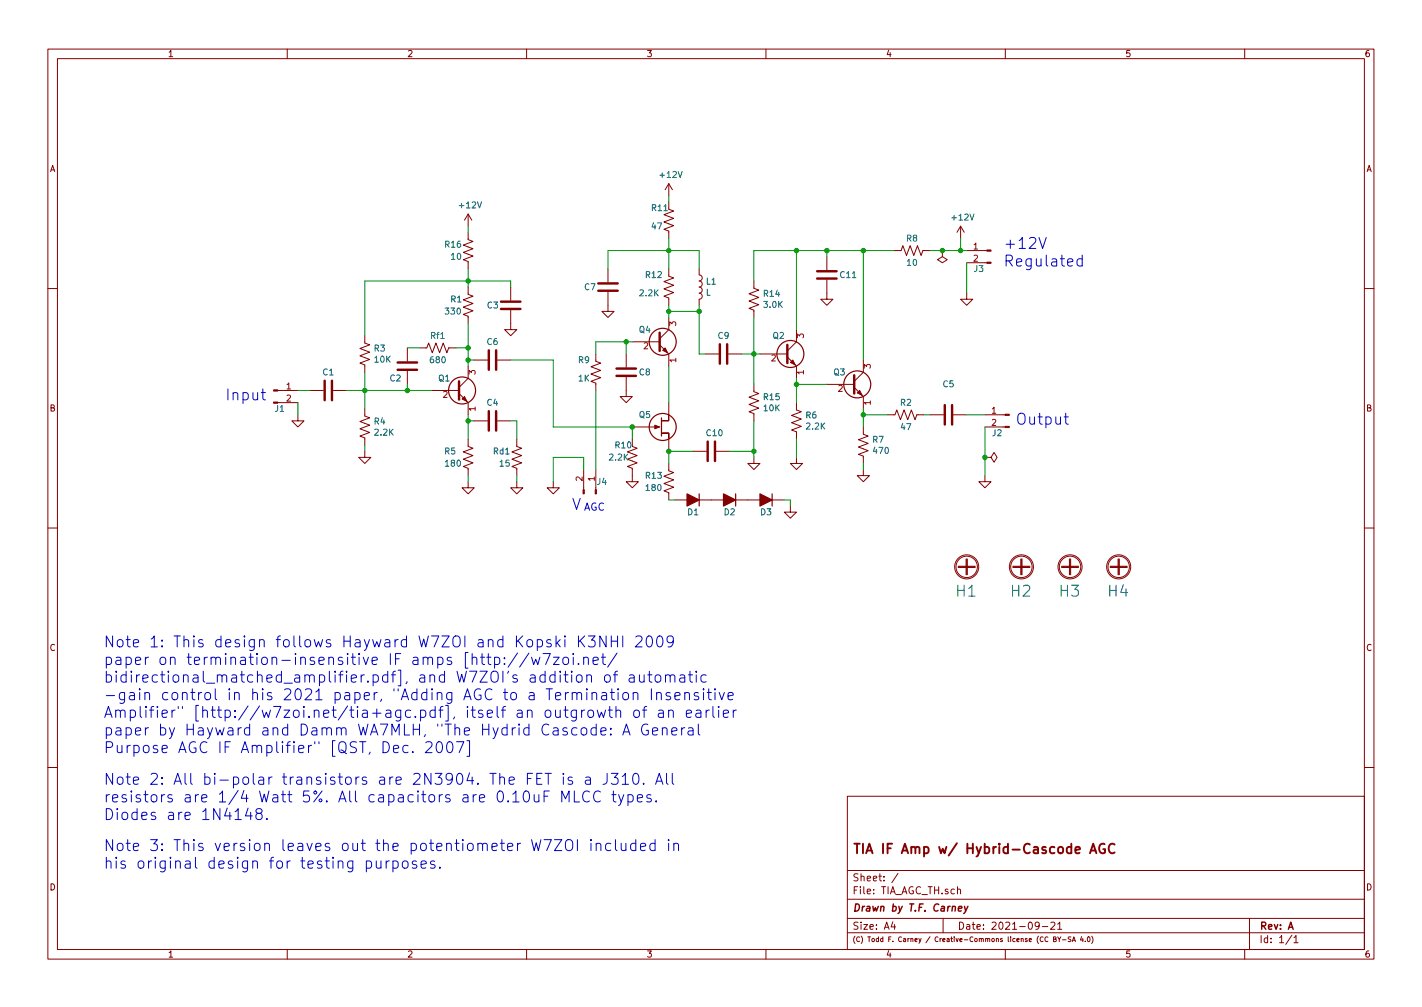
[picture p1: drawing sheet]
<svg xmlns="http://www.w3.org/2000/svg" width="297mm" height="210mm" viewBox="0 0 297 210" stroke-linecap="round" stroke-linejoin="round" font-family="sans-serif">
<g fill="none" stroke="#840000" stroke-width=".21">
<path d="M10 10.2h277v190.1h-277zM12 12.2h273v186.1h-273zM60 10.2v2M110 10.2v2M160 10.2v2M210 10.2v2M260 10.2v2M139.7 38.3v2.6M139.7 38.3l-.8 1.3M139.7 38.3l.8 1.3M97.8 59.9v1.6l1 .3-2 .8 2 .8-2 .7 2 .8-2 .8 1 .3v1.6M97.8 48.5v1.5l1 .4-2 .8 2 .7-2 .8 2 .8-2 .7 1 .4v1.5"/>
<path d="M97.8 44.7v2.5M97.8 44.7l-.8 1.3M97.8 44.7l.8 1.3M106.7 59.9v2.8M127 56.1v2.8M139.7 43.7l1 .4-2 .7 2 .8-2 .7 2 .8-2 .8 1 .4v1.5M139.7 56.1v1.6l1 .3-2 .8 2 .8-2 .7 2 .8-2 .7 1 .4v1.5M139.7 42.2v1.2M146 56.1l.1 1.3 .4 .2 .2 .4-.2 .5-.4 .2 .4 .1 .2 .4-.2 .5-.4 .2 .5 .3 .1 .5-.2 .4-.4 .1 .4 .2 .2 .4-.2 .5-.4 .2-.1 1.2M157.5 58.7v1.5l1 .4-2 .7 2 .8-2 .8 2 .7-2 .8 1 .4v1.5M172.7 58.4v4.1h1.3l-1.3 1.2-1.3-1.2h1.3M172.7 53.6v2.8"/>
<path d="M186.7 52.3h1.5l.4-1 .8 2 .7-2 .8 2 .7-2 .8 2 .4-1h1.5M196.8 52.3v1.3l1.1 .6-1.1 .7-1-.7 1-.6M196.8 52.3h.1M200.7 47.2l-.8 1.3M200.7 47.2v2.6M200.7 47.2l.7 1.3M201.9 54.9h4.2M201.9 52.3h4.2M10 60.2h2M76.2 70.1v1.5l1 .4-2 .8 2 .7-2 .8 2 .8-2 .7 1 .4v1.5M85.1 72.6v2.8M85.1 77.5v2.8"/>
<path d="M87.6 72.6h1.6l.3-1 .8 2.1 .8-2.1 .7 2.1 .8-2.1 .7 2.1 .4-1.1h1.5M97.8 76.4v2.6l-1.9 1.9M99.1 75.2h2.8M103.9 75.2h2.8M106.7 64.8v4h1.2l-1.2 1.3-1.3-1.3h1.3M124.5 73.9v1.5l1 .4-2.1 .8 2.1 .7-2.1 .8 2.1 .8-2.1 .7 1.1 .4v1.5M127 61v4h1.3l-1.3 1.3-1.3-1.3h1.3M130.8 78.7v4.1h1.3l-1.3 1.3-1.3-1.3h1.3M130.8 73.9v2.8M132.1 71.4h5.7M137.8 72l1.9 1.9v2.5M139.7 66.3v2.5l-1.9 1.9"/>
<path d="M147.3 73.9h2.8M152.1 73.9h2.8M158.7 73.9h5.8M164.5 74.5l1.9 1.9v2.6M166.4 68.8v2.6l-1.9 1.9M180.3 75.2v2.5l-1.9 1.9M201.9 61.2v1.3h1.3l-1.3 1.2-1.2-1.2h1.2M285 60.2h2M58 81.5h4.2M58 84.1h4.2M62.2 86.6v1.3h1.3l-1.3 1.2-1.2-1.2h1.2M64.8 81.5h2.8"/>
<path d="M69.6 81.5h2.8M76.2 94.2v1.3h1.3l-1.3 1.3-1.3-1.3h1.3M76.2 85.3v1.6l1 .3-2 .8 2 .8-2 .7 2 .8-2 .8 1 .3v1.6M90.2 81.5h5.7M95.9 82.2l1.9 1.9v2.5M97.8 91.7v1.5l1 .4-2 .8 2 .7-2 .8 2 .7-2 .8 1 .4v1.5M99.1 87.9h2.8M103.9 87.9h2.8M107.9 91.7v1.5l1.1 .4-2.1 .8 2.1 .7-2.1 .8 2.1 .7-2.1 .8 1 .4v1.5M121.9 98v4.3M124.5 98v4.3M132.1 93.2l1 .4-2 .8 2 .7-2 .8 2 .7-2 .8 1 .4v2.8h1.2l-1.2 1.2-1.3-1.2h1.3"/>
<path d="M132.1 91.7v1.3M132.1 89.1h5.3M138.3 87.8l1.4 .1zM138.3 90.4h1.4zM139.7 86.6v1.3zM139.7 90.4v1.1zM139.7 96.8v1.5l1 .4-2 .7 2 .8-2 .8 2 .7-2 .8 1 .4v1.5M139.7 84.1v2.5M139.7 91.7v2.5M144.8 94.2h2.8M149.6 94.2h2.8M157.5 95.5v1.3h1.2l-1.2 1.2-1.3-1.2h1.3"/>
<path d="M157.5 80.3v1.5l1 .4-2 .7 2 .8-2 .7 2 .8-2 .8 1 .4v1.5M166.4 84.1v1.5l1 .4-2 .7 2 .8-2 .8 2 .7-2 .8 1 .4v1.5M166.4 95.5v1.3h1.2l-1.2 1.2-1.3-1.2h1.3M172.7 80.3h5.7M178.4 80.9l1.9 1.9v2.5M180.3 98v1.3h1.3l-1.3 1.3-1.2-1.3h1.2M180.3 89.1v1.6l1.1 .4-2.1 .7 2.1 .8-2.1 .7 2.1 .8-2.1 .8 1 .3v1.6M185.4 86.6h1.5l.4-1 .8 2 .7-2 .8 2 .8-2 .7 2 .4-1h1.5M194.3 86.6h2.8M199.1 86.6h2.8M205.7 99.3v1.3h1.3l-1.3 1.2-1.2-1.2h1.2M205.7 95.5h1.3l.6-1 .7 1-.7 1-.6-1"/>
<path d="M205.7 95.5h.1M205.7 86.6h4.3M205.7 89.1h4.3M10 110.2h2M97.8 100.6v1.2h1.3l-1.3 1.3-1.3-1.3h1.3M107.9 100.6v1.2h1.3l-1.3 1.3-1.2-1.3h1.2M115.6 100.6v1.2h1.2l-1.2 1.3-1.3-1.3h1.3M141 104.4h22.8M165.1 105.7v1.2h1.3l-1.3 1.3-1.3-1.3h1.3M200.2 118.5h3.5M200.2 118.4h3.5M200.2 118.2h3.5"/>
<path d="M201.8 116.7v3.3M201.9 116.7v3.3M202.1 116.7v3.3M211.6 118.5h3.5M211.6 118.4h3.5M211.6 118.2h3.5M213.2 116.7v3.3M213.4 116.7v3.3M213.5 116.7v3.3M221.7 118.5h3.6M221.7 118.4h3.6M221.7 118.2h3.6"/>
<path d="M223.4 116.7v3.3M223.5 116.7v3.3M223.6 116.7v3.3M231.9 118.5h3.6M231.9 118.4h3.6M231.9 118.2h3.6M233.6 116.7v3.3M233.7 116.7v3.3M233.8 116.7v3.3M285 110.2h2M10 160.2h2M177 166.3h108v32h-108z"/>
<path d="M285 160.2h2M60 198.3v2M110 198.3v2M160 198.3v2M177 194.8h108M177 191.8h108M177 187.8h108M177 181.8h108M186.5 192.5l-.4 1h1M186.9 193v1M187.6 182.4l-1.3 1.9M197 191.8v3"/>
<path d="M200 185.8l.2-.2 .4 .1v.9M200 185.1v1.5M210 198.3v2M217.1 193.2l-.3 .3h-.3l-.3-.3 .2-.6 .4-.1 .2 .2a.99 .99 0 0 1-.4 1.3h-.2M217.7 193.5h1.2M218.9 195.7a.44 .44 0 0 0-.6 .4 .44 .44 0 0 0 .6 .4M219.5 192.7l.6-.2 .3 .5-1 1h1M220.1 196.1l.4-.1 .1-.3-.5-.1v1h.4l.1-.3-.2-.2M220.9 193l.5-.5v1.5M220.9 195.6l.4 .5 .3-.5M220.9 194h.9M221.3 196.1v.5"/>
<path d="M221.9 196.2h.8M223.7 195.7h-.5a.42 .42 0 0 0 .4 .5v.4h-.5M224 196.6l.3-1 .3 1M224.1 196.3h.5M225.9 195.6l-.2 .7h.6M226.2 195.9v.7M226.7 196.5v.1M227.3 195.7l.1-.1a.49 .49 0 0 1 .3 .5 .49 .49 0 0 1-.4 .5l-.2-.4zM228 195.5a1.15 1.15 0 0 1 0 1.5M260 198.3v2M261 191.8v6.5M269.9 195.3l-1.3 1.9"/>
<path d="M270.3 195.8l.4-.5v1.5M270.3 196.8h.9"/>
<circle cx="201.9" cy="118.4" r="2.51"/>
<circle cx="201.9" cy="118.4" r="2.24"/>
<circle cx="213.4" cy="118.4" r="2.51"/>
<circle cx="213.4" cy="118.4" r="2.24"/>
<circle cx="223.5" cy="118.4" r="2.51"/>
<circle cx="223.5" cy="118.4" r="2.24"/>
<circle cx="233.7" cy="118.4" r="2.51"/>
<circle cx="233.7" cy="118.4" r="2.24"/>
</g>
<path d="M200.2 189.7l.7-.1v-.3h-.6l-.1 .7 .1 .2h.5M201.5 189.2l.2 1M202.2 189.2l-.7 1.4-.2 .1" fill="none" stroke="#840000" stroke-width=".3"/>
<path d="M227.7 178.2l.7-2 .6 2M227.9 177.6h.9M230.7 176.3a.98 .98 0 0 0-1.2 .7 .98 .98 0 0 0 .8 1.2l.5-.2v-.7h-.3M232.8 176.4a.8 .8 0 0 0-1-.1 .8 .8 0 0 0-.2 1 .75 .75 0 0 0 .4 .8 .75 .75 0 0 0 .8-.1" fill="none" stroke="#840000" stroke-width=".4"/>
<g fill="none" stroke="#840000" stroke-width=".51">
<path d="M125 59.2h4M170.7 56.6h4.1M170.7 58.2h4.1M67.8 79.5v4.1M69.3 79.5v4.1M83.1 75.7h4M83.1 77.2h4M95.9 79.6v3.8M102.1 73.1v4.1M103.6 73.1v4.1M104.6 63h4.1M104.6 64.5h4.1"/>
<path d="M125 60.7h4M128.8 77h4M128.8 78.5h4M137.8 69.5v3.8M150.4 71.9v4M151.9 71.9v4M164.5 72v3.8M178.4 78.4v3.8M102.1 85.8v4.1M103.6 85.8v4.1M147.8 92.2v4.1M149.4 92.2v4.1"/>
<path d="M197.4 84.6v4M198.9 84.6v4"/>
</g>
<g fill="#840000" stroke="#840000" stroke-width=".21">
<path d="M121.8 102.3h.2v.8h-.2z"/>
<path d="M124.3 102.3h.3v.8h-.3z"/>
<path d="M138.4 73.1l.5-.5 .5 1.1z"/>
<path d="M210 89h.8v.3h-.8z"/>
<path d="M210 86.5h.8v.2h-.8z"/>
<path d="M206.1 54.7h.9v.3h-.9z"/>
<path d="M206.1 52.2h.9v.2h-.9z"/>
<path d="M165.1 75.7l.5-.5 .5 1z"/>
<path d="M179.1 82l.5-.5 .5 1z"/>
<path d="M57.1 83.9h.9v.3h-.9z"/>
<path d="M57.1 81.4h.9v.3h-.9z"/>
<path d="M136.8 88.8l1 .3-1 .4z"/>
<path d="M97 82.8l.5 1-1-.5z"/>
</g>
<g fill="none" stroke="#840000" stroke-width=".25">
<path d="M138.2 87.2v3.9M146 103.1v2.6M153.7 103.1v2.6M161.3 103.1v2.6"/>
<circle cx="138.4" cy="71.4" r="2.82"/>
<circle cx="165.1" cy="73.9" r="2.82"/>
<circle cx="96.5" cy="81.5" r="2.82"/>
<circle cx="138.4" cy="89.1" r="2.82"/>
<circle cx="179.1" cy="80.3" r="2.82"/>
</g>
<g fill="#840000" stroke="#840000" stroke-width=".25">
<path d="M143.5 103.1l2.5 1.3-2.5 1.3z"/>
<path d="M158.7 103.1l2.6 1.3-2.6 1.3z"/>
<path d="M151.1 103.1l2.6 1.3-2.6 1.3z"/>
</g>
<g fill="none" stroke="#0000c2" stroke-width=".21">
<path d="M217 49.6l.8 2.3 .8-2.3M226.1 54.1l-.7-.1-.4 .5v.6l.2 .3 .2 .2 .7-.2M226.1 53.3v2.3M54.6 82h.8M54.9 81.2v2l.1 .2 .4 .1M222.3 87h.9M222.6 86.3v1.9l.1 .3 .5 .1M103.3 137.3l.7-.1 .4 .5v.6l-.2 .3-.2 .1-.7-.1M105.4 138.5l.1 .1-.1 .1-.1-.1 .1-.1v.2M105.4 137.3l.1 .1-.1 .2-.1-.2 .1-.1v.3M108.1 136.4l-2 2.9M110.5 136.4l-2 2.9"/>
<path d="M111 137.2l.5 1.5 .4-1 .4 1 .5-1.5M113.4 136.5h1.6l-1 2.2M115.6 137.2h1.2l-1.2 1.5h1.2M117.7 137.4a.62 .62 0 0 1 .6-.2 .62 .62 0 0 1 .5 .5v.6a.62 .62 0 0 1-.6 .5 .62 .62 0 0 1-.6-.5zM119.7 137.2v1.5M120.8 138.5l.1 .1-.1 .1-.1-.1 .1-.1v.2M120.8 132.8v2.3M121.2 133.8l.9 1.3M121.9 137.4a.57 .57 0 0 1 1 .2v1.1M121.9 137.2v1.5M122.1 132.8l-1.3 1.3M122.9 132.8h1.4l-.7 .9a.62 .62 0 0 1 .7 .4v.5l-.2 .4-.9 .1-.3-.2"/>
<path d="M123.9 138l1.1-.2-.1-.5-.7-.1-.3 .4 .1 1 .2 .1 .7-.1M125.6 137.2h.9M126 136.5v1.9l.1 .2 .4 .1M126.6 132.8v2.3l-1.3-2.3v2.3M127.7 132.8v2.3M127.7 133.9h1.3M128.9 136.4l-2 2.9M129 132.8v2.3M130.1 132.8v2.3M132.8 133l.3-.2 .8 .1a.62 .62 0 0 1 .1 .9l-1.3 1.3h1.4M135.2 133a.55 .55 0 0 1 .6-.2 .55 .55 0 0 1 .4 .4 1.18 1.18 0 0 1-.7 1.9 1.39 1.39 0 0 1-.3-2.1zM137.4 133a.55 .55 0 0 1 .5-.2 .55 .55 0 0 1 .5 .4 1.18 1.18 0 0 1-.7 1.9 1.39 1.39 0 0 1-.3-2.1z"/>
<path d="M140.6 133.8l-.4 .4-.6-.1-.3-.3v-.6l.3-.3 .6-.1 .3 .2a1.51 1.51 0 0 1-.5 2.1h-.4M86.2 156.9l.1 .1-.1 .2-.1-.2 .1-.1v.3M88.9 155.1l.4-.2 .7 .1a.62 .62 0 0 1 .1 .8l-1.3 1.4h1.4M91.3 155.1a.55 .55 0 0 1 .6-.2 .55 .55 0 0 1 .4 .4 1.18 1.18 0 0 1-.6 1.9 1.39 1.39 0 0 1-.4-2.1zM93.5 155.1a.55 .55 0 0 1 .6-.2 .55 .55 0 0 1 .4 .4 1.18 1.18 0 0 1-.7 1.9 1.39 1.39 0 0 1-.3-2.1zM95.4 154.9h1.5l-1 2.3M97.5 154.6h.6v3.3h-.6M122.1 148.3l-.4 .1-.2 .3M123 148.4a.62 .62 0 0 1 1 .3v.7a.62 .62 0 0 1-.6 .4 .62 .62 0 0 1-.6-.4v-.7zM124.8 148.3l.4 1.5 .4-1.1 .5 1.1 .4-1.5M125.7 144.7l.3-.1 .6 .1 .1 1.4M126.4 141.1a.62 .62 0 0 1 .6-.2 .62 .62 0 0 1 .5 .4v.7a.62 .62 0 0 1-.6 .5 .62 .62 0 0 1-.6-.5z"/>
<path d="M126.7 145.1l-.7 .1a.45 .45 0 0 0-.4 .5 .45 .45 0 0 0 .4 .4l.7-.1M127 148.3h.9M127.4 147.5v2l.1 .2 .4 .1M127.5 144.6h.8M127.6 153.3l.1 .1-.1 .1-.1-.1 .1-.1v.2M127.6 152.1l.1 .1-.1 .1-.1-.1 .1-.1v.2M127.8 143.8v2l.1 .2 .4 .1M128.1 140.9h.9M128.7 148.5a.57 .57 0 0 1 1 .1v1.2M128.7 147.5v2.3M129 140.1l-.4 .2-.1 .2v1.9M129.1 143.8l-.1 .1 .1 .1 .1-.1-.1-.1v.2"/>
<path d="M129.1 144.6v1.5M130.1 153.5l.7-2.3 .8 2.3M130.3 144.7a.62 .62 0 0 1 1 .3v.7a.62 .62 0 0 1-.6 .4 .62 .62 0 0 1-.6-.4v-.7zM130.3 152.8h1.1M131.5 141l.2-.1 .7 .1 .1 1.4M132.3 144.8a.57 .57 0 0 1 .9 .1v1.2M132.3 144.6v1.5M132.5 141.4l-.8 .2a.45 .45 0 0 0-.3 .4 .45 .45 0 0 0 .3 .4l.8-.1M132.6 148.4a.62 .62 0 0 1 1 .3v.7a.62 .62 0 0 1-.6 .4 .62 .62 0 0 1-.6-.4v-.7zM133.6 140.9l.1 1.4a.62 .62 0 0 0 .9-.1M134.2 148.3h.9M134.6 140.9v1.5"/>
<path d="M135.1 147.5l-.4 .1-.1 .2v2M135.3 151.3a.94 .94 0 0 0-1.1 .1 .94 .94 0 0 0-.2 1.1 .86 .86 0 0 0 .4 .9 .86 .86 0 0 0 1-.1v-.8h-.4M135.3 140.9h.9M135.6 140.1v2l.1 .2 .5 .1M136.1 143.8v2.3M136.3 152.7l1.1-.2-.1-.4-.7-.2-.3 .4 .1 1.1 .2 .1 .7-.1M136.9 141.1a.62 .62 0 0 1 .7-.2 .62 .62 0 0 1 .4 .4v.7a.62 .62 0 0 1-.6 .5 .62 .62 0 0 1-.6-.5zM137.2 144.8a.57 .57 0 0 1 .9 .1v1.2M137.2 144.6v1.5M137.6 148.4l.2-.1 .7 .1 .1 1.4M138.4 152.2a.57 .57 0 0 1 .9 .1v1.2M138.4 151.9v1.6"/>
<path d="M138.6 148.8l-.8 .1a.45 .45 0 0 0-.3 .5 .45 .45 0 0 0 .3 .4l.8-.1M139 141.1a.57 .57 0 0 1 1 .1v1.2M139 140.9v1.5M139.7 148.5a.57 .57 0 0 1 .9 .1v1.2M139.7 148.3v1.5M140 141.2l.3-.3 .6 .1 .1 1.4M140 144.7l-.6-.1-.3 .3 .1 .3 .8 .3 .1 .2-.1 .3-.2 .1-.7-.1M140.3 152.7l1.1-.2-.1-.4-.7-.2-.3 .4 .1 1.1 .2 .1 .7-.1M141 145.3l1.1-.2-.1-.4-.7-.1-.3 .3 .1 1.1 .2 .1 .7-.1M142.1 141l.2-.1 .6 .1 .1 1.4M142.4 151.9v1.6M143 141.4l-.7 .2a.45 .45 0 0 0-.4 .4 .45 .45 0 0 0 .4 .4l.7-.1"/>
<path d="M143 144.8a.57 .57 0 0 1 1 .1v1.2M143 151.9l-.4 .2-.2 .3M143 144.6v1.5M143.4 149l1.1-.2-.2-.4-.6-.1-.3 .3 .1 1.1 .2 .1 .6-.1M143.8 152.1l.2-.2 .7 .2 .1 1.4M143.8 140.9h.9M144.1 140.1v2l.1 .2 .5 .1M144.8 152.5l-.8 .1a.45 .45 0 0 0-.3 .4 .45 .45 0 0 0 .3 .5l.8-.1M145.4 140.1l-.1 .2 .1 .1 .1-.1-.1-.2v.3M145.4 148.4l.3-.1 .6 .1 .1 1.4M145.4 140.9v1.5M145.9 144.7l-.6-.1-.3 .3 .1 .3 .8 .3 .1 .2-.1 .3-.2 .1-.7-.1"/>
<path d="M145.9 151.2v1.9l.3 .4M146.4 148.8l-.7 .1a.45 .45 0 0 0-.4 .5 .45 .45 0 0 0 .4 .4l.7-.1M147 143.8l-.1 .1 .1 .1 .1-.1-.1-.1v.2M147 144.6v1.5M147.5 141l-.6-.1-.5 .4v.7l.2 .3 .3 .1 .6-.1M147.5 148.3v1.5M147.7 144.6h.9M148 143.8v2l.2 .2 .4 .1M148.2 148.3l-.5 .1-.2 .3M148.9 147.5v2l.3 .3M149.4 143.8l-.2 .1 .2 .1 .1-.1-.1-.1v.2M149.4 144.6v1.5"/>
<path d="M150.1 147.5l-.1 .1 .1 .1 .1-.1-.1-.1v.2M150.1 148.3v1.5M150.2 144.6l.6 1.5 .5-1.5M151.1 149l1.1-.2-.1-.4-.7-.1-.3 .3 .1 1.1 .2 .1 .7-.1M152.1 145.3l1.1-.2-.1-.4-.7-.1-.3 .3 .1 1.1 .2 .1 .7-.1M153.2 148.3v1.5M153.8 148.3l-.4 .1-.2 .3M51.8 168.7l-.5 1.7h1.4M52.4 169.6v1.5M53.9 169.8l-.2-.1a.47 .47 0 0 1-.2-.5 .47 .47 0 0 1 .4-.4l.6 .1a.47 .47 0 0 1 .2 .6 .47 .47 0 0 1-.4 .3h-.4l-.4 .4 .1 .7 .3 .2h.4l.5-.4-.2-.7-.3-.2M55.7 170.9l.1 .1-.1 .1-.1-.1 .1-.1v.2M78.6 179.8l.1 1.4a.62 .62 0 0 0 .9-.1"/>
<path d="M79.6 179.8v1.5M80.7 179.8v1.5M81.3 179.8l-.4 .1-.2 .3M82.1 179.9l.6-.1 .5 .4v.6l-.2 .4-.3 .1-.6-.1M82.1 179.8v2.2M84.2 180a.62 .62 0 0 1 .6-.3 .62 .62 0 0 1 .4 .5v.6a.62 .62 0 0 1-.6 .5 .62 .62 0 0 1-.6-.5zM87 179.9l-.6-.1-.3 .3 .1 .3 .8 .2 .1 .2-.1 .4-.2 .1-.7-.1M90.8 179.9l-.6-.1-.3 .3 .1 .3 .8 .2 .1 .2-.1 .4-.2 .1-.7-.1M113.9 161.5h1.3M114.7 165.2h-1v2.2M117.4 167.4v-2.2l.7 1.6 .8-1.6v2.2M117.7 161.5l-.1 .1 .1 .1 .1-.1-.1-.1v.2"/>
<path d="M117.7 162.2v1.6M118.4 175.4a.76 .76 0 0 1 .8 0 .76 .76 0 0 1 .4 .7v.7a.76 .76 0 0 1-.7 .8 .76 .76 0 0 1-.8-.8v-.7zM119.5 162.3l-.5-.1-.3 .4 .1 .3 .7 .2 .1 .2-.1 .4-.2 .1-.6-.1M120 165.2v2.2h1.1M120.6 175.3v2.3M122.4 162.3l.2-.1 .6 .1 .1 1.5M123.1 165.4a.92 .92 0 0 0-1.1 0 .92 .92 0 0 0-.3 1.1 .86 .86 0 0 0 .4 .8 .86 .86 0 0 0 1-.1M123.3 162.8l-.7 .1a.45 .45 0 0 0-.4 .4 .45 .45 0 0 0 .4 .5l.7-.1M123.4 175.3l-.1 .1 .1 .1 .2-.1-.2-.1v.2M123.4 176.1v1.5M124.5 176.3a.57 .57 0 0 1 1 .1v1.2M124.5 176.1v1.5"/>
<path d="M125.4 165.4a.92 .92 0 0 0-1.1 0 .92 .92 0 0 0-.3 1.1 .86 .86 0 0 0 .4 .8 .86 .86 0 0 0 1-.1M126.8 161.5v1.6a.74 .74 0 0 1-.8 .7M127.6 176.2l-.7-.1-.4 .4v.7l.2 .3 .2 .1 .7-.1M127.7 161.5h1.4l-.8 .8a.62 .62 0 0 1 .8 .5v.5l-.2 .4-.9 .1-.3-.3M127.8 165.9h.9M128.1 165.2v1.9l.1 .2 .5 .1M128.6 175.3v2l.3 .3M129.2 165.9l.6 1.5M129.8 176.1l.1 1.4a.62 .62 0 0 0 .8-.1M130 162.1l.6-.6v2.3M130 163.8h1.3M130.3 165.9l-.8 2.1-.3 .2"/>
<path d="M130.7 176.1v1.5M131.2 166l.6-.1 .5 .5v.6l-.3 .3-.2 .1-.6-.1M131.2 165.9v2.3M132.5 161.6a.54 .54 0 0 1 .9 .3 1.18 1.18 0 0 1-.7 1.9 1.52 1.52 0 0 1-.2-2.2zM132.8 176.2l-.6-.1-.5 .4v.7l.2 .3 .3 .1 .6-.1M132.8 175.3v2.3M133.1 166.7l1.1-.2-.1-.5-.6-.1-.4 .3 .1 1.1 .3 .1 .6-.1M133.8 176.8l1.1-.2-.1-.4-.7-.1-.3 .3 .1 1.1 .2 .1 .7-.1M134.4 163.5l.2 .2-.2 .1-.1-.1 .1-.2v.3M136 166l-.6-.1-.3 .3 .1 .4 .8 .2 .1 .2-.1 .3-.3 .1-.6-.1M136.8 176.2l-.6-.1-.5 .4v.7l.3 .3 .2 .1 .6-.1M136.8 175.3v2.3"/>
<path d="M136.9 163.8l.8-2.3 .8 2.3M137.1 167.2l.1 .1-.1 .1-.2-.1 .2-.1v.2M137.2 163.1h1.1M139.2 161.5v1.9l.4 .4M139.7 175.3l-.1 .1 .1 .1 .1-.1-.1-.1v.2M139.7 176.1v1.5M140.4 161.5v1.9l.4 .4M140.8 176.3a.57 .57 0 0 1 .9 .1v1.2M140.8 176.1v1.5M88 180.5l1-.2-.1-.4-.6-.1-.3 .3 .1 1.1 .2 .1 .6-.1M91.9 181.1l.1 .1-.1 .1-.1-.1 .1-.1v.2"/>
</g>
<g fill="none" stroke="#009600" stroke-width=".21">
<path d="M97.8 47.2v1.3M97.8 56.1v3.8M106.7 59.9v-1.2h-30.5v11.4M127 56.1v-3.8h19v3.8M139.7 40.9v1.3M139.7 49.8v6.3M166.4 52.3v16.5M172.7 52.3v1.3M180.3 52.3v22.9M186.7 52.3h-29.2v6.4M194.3 52.3h7.6M200.7 49.8v2.5"/>
<path d="M201.9 54.9v6.3M76.2 77.7v7.6M85.1 72.6h2.5M95.2 72.6h2.6M97.8 75.2h1.3M97.8 67.6v8.8M106.7 75.2h8.9v13.9h16.5v2.6M130.8 71.4v2.5M132.1 71.4h-7.6v2.5M139.7 63.7v2.6M139.7 76.4v7.7M139.7 65h6.3"/>
<path d="M146 63.7v10.2h1.3M154.9 73.9h3.8M157.5 66.3v14M166.4 79v5.1M62.2 81.5h2.6M62.2 84.1v2.5M72.4 81.5h17.8M76.2 93v1.2M85.1 80.3v1.2M97.8 86.6v5.1M97.8 99.3v1.3M97.8 87.9h1.3"/>
<path d="M106.7 87.9h1.2v3.8M107.9 99.3v1.3M121.9 98v-2.5h-6.3v5.1M124.5 81.5v16.5M144.8 94.2h-5.1v2.6M152.4 94.2h5.1M157.5 87.9v7.6M166.4 91.7v3.8M166.4 80.3h6.3M180.3 86.6h5.1M180.3 85.3v3.8M180.3 96.8v1.2"/>
<path d="M193 86.6h1.3M201.9 86.6h3.8M205.7 89.1v10.2M139.7 104.4h1.3M163.8 104.4h1.3v1.3"/>
</g>
<g fill="#009600" stroke="#009600" stroke-width=".21">
<circle cx="97.8" cy="87.9" r=".46"/>
<circle cx="97.8" cy="72.6" r=".46"/>
<circle cx="97.8" cy="58.7" r=".46"/>
<circle cx="85.1" cy="81.5" r=".46"/>
<circle cx="76.2" cy="81.5" r=".46"/>
<circle cx="97.8" cy="75.2" r=".46"/>
<circle cx="180.3" cy="52.3" r=".46"/>
<circle cx="172.7" cy="52.3" r=".46"/>
<circle cx="180.3" cy="86.6" r=".46"/>
<circle cx="196.8" cy="52.3" r=".46"/>
<circle cx="200.7" cy="52.3" r=".46"/>
<circle cx="205.7" cy="95.5" r=".46"/>
<circle cx="132.1" cy="89.1" r=".46"/>
<circle cx="139.7" cy="65" r=".46"/>
<circle cx="130.8" cy="71.4" r=".46"/>
<circle cx="166.4" cy="80.3" r=".46"/>
<circle cx="157.5" cy="73.9" r=".46"/>
<circle cx="139.7" cy="52.3" r=".46"/>
<circle cx="146" cy="65" r=".46"/>
<circle cx="157.5" cy="94.2" r=".46"/>
<circle cx="139.7" cy="94.2" r=".46"/>
<circle cx="166.4" cy="52.3" r=".46"/>
</g>
<g font-size="3.2" fill="#0000c2">
<text x="209.5" y="52">+12V</text>
<text x="209.5" y="55.7">Regulated</text>
<text x="47" y="83.6">Input</text>
<text x="212.1" y="88.7">Output</text>
<text x="119.4" y="106.5">V</text>
<text x="21.6" y="135.2">Note 1: This design follows Hayward W7ZOI and Kopski K3NHI 2009</text>
<text x="21.6" y="138.9">paper on termination-insensitive IF amps [http://w7zoi.net/</text>
<text x="21.6" y="142.5">bidirectional_matched_amplifier.pdf], and W7ZOI's addition of automatic</text>
<text x="21.6" y="146.2">-gain control in his 2021 paper, &quot;Adding AGC to a Termination Insensitive</text>
<text x="21.6" y="149.9">Amplifier&quot; [http://w7zoi.net/tia+agc.pdf], itself an outgrowth of an earlier</text>
<text x="21.6" y="153.6">paper by Hayward and Damm WA7MLH, &quot;The Hydrid Cascode: A General</text>
<text x="21.6" y="157.3">Purpose AGC IF Amplifier&quot; [QST, Dec. 2007]</text>
<text x="21.6" y="163.9">Note 2: All bi-polar transistors are 2N3904. The FET is a J310. All</text>
<text x="21.6" y="167.5">resistors are 1/4 Watt 5%. All capacitors are 0.10uF MLCC types.</text>
<text x="21.6" y="171.2">Diodes are 1N4148.</text>
<text x="21.6" y="177.7">Note 3: This version leaves out the potentiometer W7ZOI included in</text>
<text x="21.6" y="181.4">his original design for testing purposes.</text>
</g>
<g font-size="3.2" fill="#006464">
<text x="199.8" y="124.6">H1</text>
<text x="211.2" y="124.6">H2</text>
<text x="221.4" y="124.6">H3</text>
<text x="231.5" y="124.6">H4</text>
</g>
<text font-size="2.8" fill="#840000" x="178" y="178.3">TIA IF Amp w/ Hybrid-Cascode AGC</text>
<text font-size="2.1" fill="#0000c2" x="121.9" y="106.6">AGC</text>
<g font-size="2.1" fill="#840000">
<text x="178" y="184">Sheet: /</text>
<text x="178" y="190.3">Drawn by T.F. Carney</text>
<text x="178" y="186.7">File: TIA_AGC_TH.sch</text>
<text x="178" y="194.1">Size: A4</text>
<text x="200" y="194.1">Date: 2021-09-21</text>
<text x="263" y="194.1">Rev: A</text>
<text x="263" y="196.9">Id: 1/1</text>
</g>
<g font-size="1.8" fill="#840000">
<text x="35" y="11.9">1</text>
<text x="85" y="11.9">2</text>
<text x="135" y="11.9">3</text>
<text x="185" y="11.9">4</text>
<text x="235" y="11.9">5</text>
<text x="285" y="11.9">6</text>
<text x="10.3" y="35.9">A</text>
<text x="285.3" y="35.9">A</text>
<text x="10.3" y="85.9">B</text>
<text x="285.3" y="85.9">B</text>
<text x="10.3" y="135.9">C</text>
<text x="285.3" y="135.9">C</text>
<text x="10.3" y="185.9">D</text>
<text x="285.3" y="185.9">D</text>
<text x="35" y="199.9">1</text>
<text x="85" y="199.9">2</text>
<text x="135" y="199.9">3</text>
<text x="185" y="199.9">4</text>
<text x="235" y="199.9">5</text>
<text x="285" y="199.9">6</text>
</g>
<g font-size="1.8" fill="#006464">
<text x="138" y="37.1">+12V</text>
<text x="96.1" y="43.5">+12V</text>
<text x="136.2" y="44.1">R11</text>
<text x="136.2" y="47.9">47</text>
<text x="199" y="46">+12V</text>
<text x="93" y="51.7">R16</text>
<text x="189.4" y="50.4">R8</text>
<text x="94.3" y="54.2">10</text>
<text x="134.9" y="58">R12</text>
<text x="147.5" y="59.4">L1</text>
<text x="175.6" y="58">C11</text>
<text x="189.5" y="55.5">10</text>
<text x="203.5" y="56.8">J3</text>
<text x="93.1" y="65.7">330</text>
<text x="94.2" y="63.1">R1</text>
<text x="101.8" y="64.4">C3</text>
<text x="122.1" y="60.6">C7</text>
<text x="133.7" y="61.8">2.2K</text>
<text x="147.4" y="61.7">L</text>
<text x="159.6" y="61.9">R14</text>
<text x="159.6" y="64.3">3.0K</text>
<text x="90" y="70.7">Rf1</text>
<text x="133.5" y="69.5">Q4</text>
<text x="150" y="70.7">C9</text>
<text x="161.5" y="70.7">Q2</text>
<text x="78.2" y="73.4">R3</text>
<text x="78.3" y="75.7">10K</text>
<text x="90" y="75.8">680</text>
<text x="101.7" y="72">C6</text>
<text x="120.8" y="75.8">R9</text>
<text x="67.4" y="78.4">C1</text>
<text x="81.5" y="79.6">C2</text>
<text x="91.6" y="79.6">Q1</text>
<text x="120.8" y="79.6">1K</text>
<text x="133.5" y="78.4">C8</text>
<text x="159.6" y="83.5">R15</text>
<text x="174.2" y="78.4">Q3</text>
<text x="197" y="80.8">C5</text>
<text x="57.4" y="86">J1</text>
<text x="78.2" y="88.6">R4</text>
<text x="101.7" y="84.7">C4</text>
<text x="133.5" y="87.2">Q5</text>
<text x="159.6" y="85.8">10K</text>
<text x="168.3" y="87.3">R6</text>
<text x="168.5" y="89.7">2.2K</text>
<text x="188.1" y="84.7">R2</text>
<text x="188.2" y="89.8">47</text>
<text x="78.3" y="90.9">2.2K</text>
<text x="92.9" y="94.9">R5</text>
<text x="103.1" y="94.9">Rd1</text>
<text x="128.6" y="93.6">R10</text>
<text x="147.6" y="91.1">C10</text>
<text x="182.3" y="92.4">R7</text>
<text x="182.5" y="94.7">470</text>
<text x="207.3" y="91.1">J2</text>
<text x="93.1" y="97.4">180</text>
<text x="104.4" y="97.4">15</text>
<text x="124.7" y="101.2">J4</text>
<text x="127.4" y="96.1">2.2K</text>
<text x="134.9" y="99.9">R13</text>
<text x="135" y="102.5">180</text>
<text x="143.6" y="107.6">D1</text>
<text x="151.3" y="107.6">D2</text>
<text x="158.9" y="107.6">D3</text>
</g>
<g font-size="1.8" fill="#a90000">
<text x="203.3" y="52.1">1</text>
<text x="203.3" y="54.6">2</text>
<text x="141.2" y="68.1" transform="rotate(-90 141.2 68.1)">3</text>
<text x="167.9" y="70.6" transform="rotate(-90 167.9 70.6)">3</text>
<text x="134.4" y="72.9">2</text>
<text x="141.2" y="75.7" transform="rotate(-90 141.2 75.7)">1</text>
<text x="161.1" y="75.4">2</text>
<text x="181.9" y="76.9" transform="rotate(-90 181.9 76.9)">3</text>
<text x="59.8" y="81.3">1</text>
<text x="59.8" y="83.8">2</text>
<text x="92.5" y="83.1">2</text>
<text x="99.3" y="78.2" transform="rotate(-90 99.3 78.2)">3</text>
<text x="167.9" y="78.2" transform="rotate(-90 167.9 78.2)">1</text>
<text x="175.1" y="81.8">2</text>
<text x="99.3" y="85.8" transform="rotate(-90 99.3 85.8)">1</text>
<text x="181.9" y="84.6" transform="rotate(-90 181.9 84.6)">1</text>
<text x="207.2" y="86.4">1</text>
<text x="207.2" y="88.9">2</text>
<text x="121.7" y="100.4" transform="rotate(-90 121.7 100.4)">2</text>
<text x="124.2" y="100.4" transform="rotate(-90 124.2 100.4)">1</text>
</g>
<text font-size="1.4" fill="#840000" x="178" y="196.7">(C) Todd F. Carney / Creative-Commons license (CC BY-SA 4.0)</text>
</svg>
